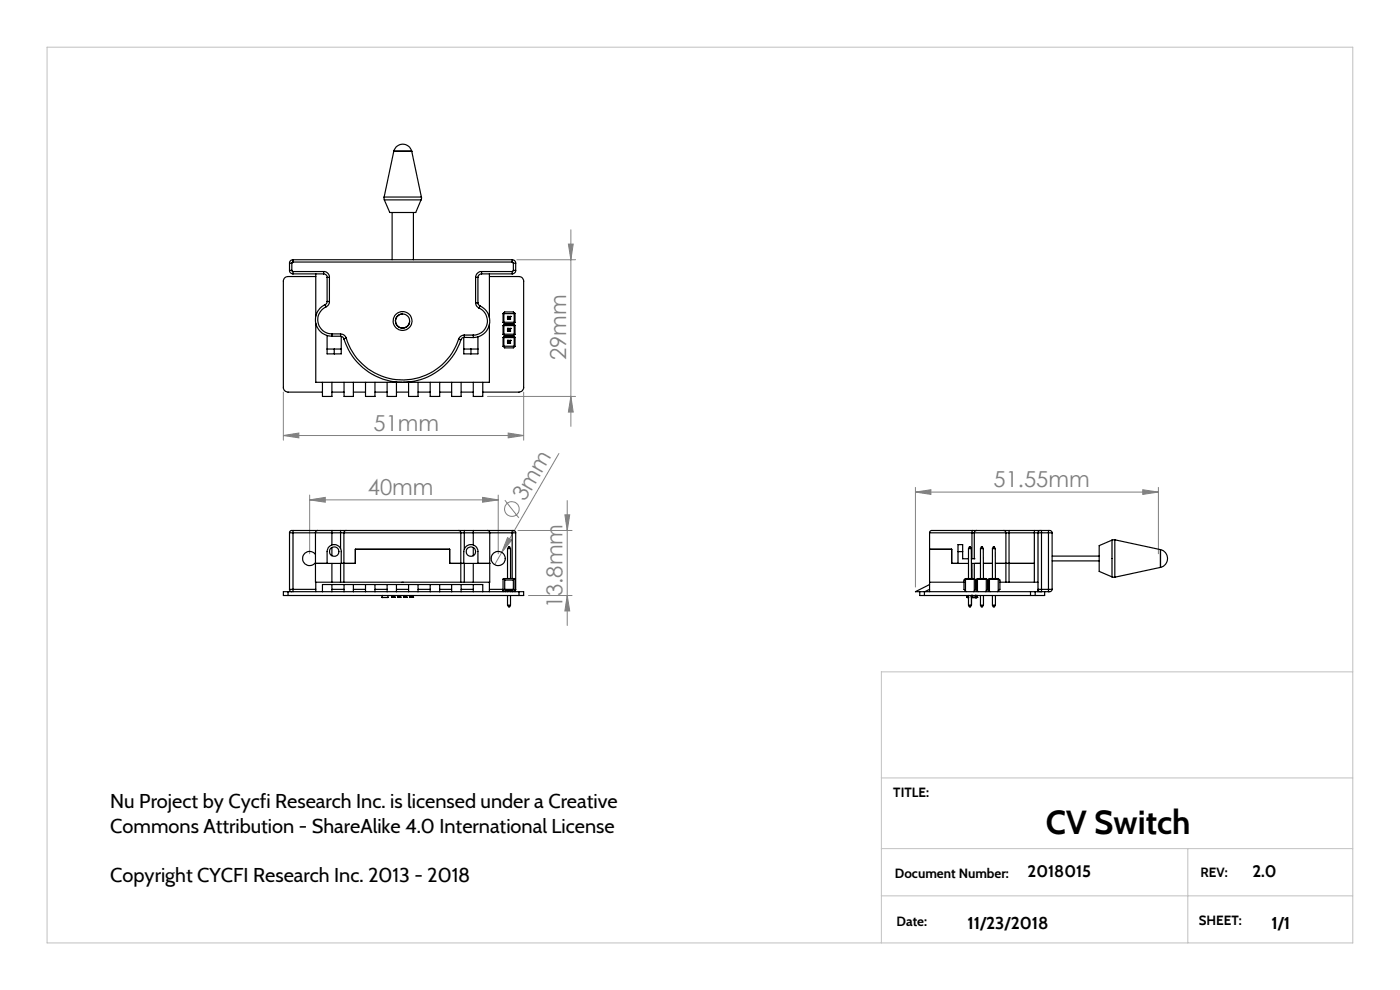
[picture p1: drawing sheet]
<svg xmlns="http://www.w3.org/2000/svg" width="297mm" height="210mm" viewBox="0 0 297 210" stroke-linecap="round" stroke-linejoin="round" font-family="sans-serif">
<g fill="none" stroke="#808080" stroke-width=".21">
<path d="M109.6 55.1h12.5M120.6 51.8h1l-.5 3.3zM121.1 48.7v41.7M60.1 92.4l3.3-.5v1zM60.1 83.2v10.2M60.1 92.4h51M103.4 84.1h18.7M107.8 91.9l3.3 .5-3.3 .5zM111.1 83.2v10.2M118.6 96.2l-12.2 21M121.1 84.1l.5 3.3h-1zM65.7 106l3.3-.5v1z"/>
<path d="M65.7 105v12.5M65.7 106h40M102.4 105.5l3.3 .5-3.3 .5zM105.7 105v12.5M106.4 117.2l-1.4 2.6M107.1 106.1l3 3.7M107.7 114l.8 .6-2.1 2.6zM109.9 112.5h11.5M119.8 109.2h1.1l-.6 3.3zM120.3 106.2v26.5M194.2 104.4l3.3-.5v1zM194.2 103.4v21.1"/>
<path d="M194.2 104.4h51.5M242.4 103.9l3.3 .5-3.3 .5zM245.7 103.4v14.1M112.1 126.3h9.3M120.3 126.3l.6 3.3h-1.1z"/>
<circle cx="108.6" cy="108" r="1.56"/>
</g>
<path d="M10 10h277v190h-277zM287 142.5h-100v57.5M187 165h100M187 180h100M187 190h100M252 180v20" fill="none" stroke="#c0c0c0" stroke-width=".21"/>
<g fill="#808080">
<path d="M107.7 114l.8 .6-2.1 2.6z"/>
<path d="M60.1 92.4l3.3-.5v1zM107.8 91.9l3.3 .5-3.3 .5zM194.2 104.4l3.3-.5v1zM242.4 103.9l3.3 .5-3.3 .5z"/>
<path d="M65.7 106l3.3-.5v1zM102.4 105.5l3.3 .5-3.3 .5z"/>
<path d="M120.6 51.8h1l-.5 3.3zM121.1 84.1l.5 3.3h-1zM119.8 109.2h1.1l-.6 3.3zM120.3 126.3l.6 3.3h-1.1z"/>
</g>
<g fill="none" stroke="#000" stroke-width=".25">
<path d="M83.5 32.1a1.97 1.97 0 0 1 1.9-1.5 1.97 1.97 0 0 1 1.9 1.5M83.5 32.1h3.8M83.5 32.1l-2 9.7M83.5 32.1h.1M87.3 32.1h.1M87.3 32.1l2.1 9.7M61.4 55.8h.5M61.4 57.4h.5M61.4 57.4a.72 .72 0 0 0 .8 .7M61.4 55.8v1.6M61.9 57.4l.3 .2M61.9 55.8v1.6"/>
<path d="M62.2 55.6l-.3 .2M62.2 55.1v.5M62.2 57.6v.5M62.2 55.1a.72 .72 0 0 0-.8 .7M62.2 55.6h46.5M62.2 57.6h6.5M62.2 55.1h46.5M62.2 58.1h6.5M67 58.7h-5.9a.96 .96 0 0 0-1 .9v22.6a1.02 1.02 0 0 0 1 1h7.3M67 58.1v9M68.7 57.6a1.21 1.21 0 0 1 1.2 1.2M68.7 58.1a.72 .72 0 0 1 .7 .7"/>
<path d="M68.7 57.6v.5M69.4 58.8h.5M69.4 58.8v5.2M69.9 58.8v5.2M81.5 41.8v.6M81.5 41.8h7.9M81.5 42.4l1.2 2.7h5.5l1.1-2.7M81.5 42.4h7.8M83.2 45.1v10M87.7 45.1v10M89.4 41.8l-.1 .6M100.9 58.8h.5"/>
<path d="M100.9 58.8v5.4M101.4 58.8v5.4M102.2 57.6a1.26 1.26 0 0 0-1.3 1.2M102.2 57.6v.5M102.2 58.1a.78 .78 0 0 0-.8 .7M102.2 57.6h6.5M102.2 58.1h6.5M103.8 58.7h6.3a.96 .96 0 0 1 1 .9v22.6a1.02 1.02 0 0 1-1 1h-7.7M103.8 58.1v9.2M108.7 57.6v.5M108.7 55.6l.2 .2M108.7 55.1v.5"/>
<path d="M108.7 55.1a.72 .72 0 0 1 .7 .7M108.9 57.4l-.2 .2M108.9 57.4h.5M108.9 55.8h.5M108.9 55.8v1.6M109.4 57.4a.72 .72 0 0 1-.7 .7M109.4 55.8v1.6M67 68.6v12.5h18.3M69 64.6a3.5 3.5 0 0 0-2 4 3.5 3.5 0 0 0 3.4 2.7M69 64.6l.2 .5M69.2 65.1a3 3 0 0 0-1.7 3.4 3 3 0 0 0 2.9 2.3M69.4 71.2v3.9h1.5"/>
<path d="M69.4 74h1.5M69.4 64l-.1 .4-.3 .2M69.4 64h.5M69.9 64a1.18 1.18 0 0 1-.7 1.1M70.4 70.8v.5M70.4 71.3h1.8M70.4 70.8h1.8M70.9 74h1.5M70.9 74v1.1M72.2 70.8v.5M72.2 70.8a1.27 1.27 0 0 1 1.2 .9M72.2 71.3l.5 .2 .3 .4"/>
<path d="M72.4 71.4v3.7h-1.5M73 71.9a13 13 0 0 0 12.3 9.2 13 13 0 0 0 12.5-9M73.4 71.7a12.5 12.5 0 0 0 11.9 8.9 12.5 12.5 0 0 0 12-8.7M73.4 71.7l-.4 .2M85.4 66.6a1.5 1.5 0 0 0-1.5 1.5 1.5 1.5 0 0 0 1.5 1.5 1.5 1.5 0 0 0 1.5-1.5M97.3 71.9l.5 .2M98.4 71.6v3.5h1.5M98.4 74h1.5M98.5 71.1v.5M98.5 71.1a1.31 1.31 0 0 0-1.2 .8M98.5 71.6l-.5 .1-.2 .4M98.5 71.1h1.9"/>
<path d="M98.5 71.6h1.9M99.9 74h1.5M99.9 74v1.1M100.4 71.1v.5M100.9 64.2a1.29 1.29 0 0 0 .7 1.2M100.9 64.2h.5M101.4 71.4v3.7h-1.5M101.4 64.2l.1 .3 .3 .4M101.6 65.4a2.99 2.99 0 0 1 1.7 3.3 2.99 2.99 0 0 1-2.9 2.4M101.8 64.9l-.2 .5M101.8 64.9a3.5 3.5 0 0 1 2 3.9 3.5 3.5 0 0 1-3.4 2.8M103.8 68.9v12.2h-18.3"/>
<path d="M106.8 71.5l.1 .1M106.8 71.5v2M106.8 69l.1 .1M106.8 69v2M106.8 66.5h.1M106.8 66.5v1.9M106.8 73.5l.3 .3h1.8l.3-.3M106.8 71l.3 .3M106.8 66.5l.3-.3h1.8l.3 .3M106.8 68.4l.3 .3M106.9 73.4l-.1 .1M106.9 70.9l-.1 .1"/>
<path d="M106.9 68.4h-.1M106.9 71.6h2.2M106.9 73.4h2.2M106.9 66.5v1.9M106.9 69.1v1.8M106.9 71.6v1.8M106.9 70.9h2.2M106.9 69.1h2.2M106.9 66.5h2.2M106.9 68.4h2.2M107.1 71.3l-.3 .2M107.1 71.3h1.8"/>
<path d="M107.1 68.7l-.3 .3M107.1 68.7h1.8M107.7 72.2h.1M107.7 69.7h.1M107.7 67.1h.1M107.7 72.2l.2 .2M107.7 72.2h.6M107.7 72.8h.6M107.7 67.1v.7M107.7 69.7v.6M107.7 72.2v.6M107.7 69.7l.2 .1"/>
<path d="M107.7 69.7h.6M107.7 70.3h.6M107.7 67.8h.6M107.7 67.1l.2 .2M107.7 67.1h.6M107.9 72.4h.2M107.9 72.7l-.2 .1M107.9 72.7h.2M107.9 67.3v.3M107.9 69.8v.3M107.9 72.4v.3M107.9 69.8h.2"/>
<path d="M107.9 70.1l-.2 .2M107.9 70.1h.2M107.9 67.6l-.2 .2M107.9 67.6h.2M107.9 67.3h.2M108.1 72.7l.2 .1M108.1 67.3v.3M108.1 69.8v.3M108.1 72.4v.3M108.1 70.1l.2 .2M108.1 67.6l.2 .2M108.3 72.2h.1"/>
<path d="M108.3 69.7h.1M108.3 67.1h.1M108.3 72.2l-.2 .2M108.3 67.1v.7M108.3 69.7v.6M108.3 72.2v.6M108.3 69.7l-.2 .1M108.3 67.1l-.2 .2M108.9 71.3l.3 .2M108.9 68.7l.3 .3M109.1 73.4l.1 .1M109.1 70.9l.1 .1"/>
<path d="M109.1 68.4h.1M109.1 66.5v1.9M109.1 69.1v1.8M109.1 71.6v1.8M109.2 71.5l-.1 .1M109.2 71.5v2M109.2 69l-.1 .1M109.2 69v2M109.2 66.5h-.1M109.2 66.5v1.9M109.2 71l-.3 .3M109.2 68.4l-.3 .3"/>
<path d="M68.4 81.1v3h2v-3M70.4 83.2h2.6M73 81.1v3h2v-3M75 83.2h2.5M77.5 81.1v3h2.1v-3M79.6 83.2h2.5M82.1 81.1v3h2v-3M84.1 83.2h2.6M86.7 81.1v3h2v-3M88.7 83.2h2.6M91.3 81.1v3h2v-3M93.3 83.2h2.5"/>
<path d="M95.8 81.1v3h2v-3M97.8 83.2h2.6M100.4 81.1v3h2v-3M61.4 113h.8M61.4 113v12M62.2 112.5l-.6 .1-.2 .4M62.2 112.5v.5M62.2 113h4.7M62.2 112.5h5.2M62.2 113v12M66.9 113l.1 10.5M66.9 119.5h2.5"/>
<path d="M66.9 117.6a1.5 1.5 0 0 0-2.2-.2 1.5 1.5 0 0 0 0 2.2 1.5 1.5 0 0 0 2.2-.2M66.9 113h3.5M67.4 112.5l-.3 .2-.2 .3M67.4 112.5h3M69.4 119.5v-2.5a1.5 1.5 0 0 1 1.5-1.5 1.5 1.5 0 0 1 1.5 1.5v2.5M69.4 119.5h3M70.4 112.5v.5M70.4 113v2.6M70.4 116.1v1.8M70.4 119.5v4M70.4 113h1.8M70.4 112.5h1.8"/>
<path d="M72.2 113h.8M72.2 112.5v.5M72.2 112.5h1.2M72.2 113v3.4M72.2 119.5v4M72.4 119.5h3v-3h20v3h3M73 113h24.8M73 113v10.5M73.4 112.5l-.3 .2-.1 .3M73.4 112.5h23.9M97.3 112.5a.43 .43 0 0 1 .5 .5M97.3 112.5h1.2"/>
<path d="M97.8 113h.7M97.8 113v10.5M98.4 119.5v-2.5a1.5 1.5 0 0 1 1.5-1.5 1.5 1.5 0 0 1 1.5 1.5v2.5M98.4 119.5h3M98.5 112.5v.5M98.5 113v3.5M98.5 119.5v4M98.5 113h1.9M98.5 112.5h1.9M100.4 112.5v.5M100.4 112.5h3M100.4 113h3.5"/>
<path d="M100.4 113v2.6M100.4 116.2v1.7M100.4 119.5v4M101.4 119.5h2.5M103.4 112.5l.4 .2 .1 .3M103.4 112.5h5.3M103.9 113l-.1 10.5M103.9 113h4.8M107.7 116.4v6.3M107.7 116.4l.2-.4h.2l.2 .4M107.7 116.4h.6M108.3 116.4v6.3"/>
<path d="M108.7 113h.7M108.7 112.5l.5 .1 .2 .4M108.7 112.5v.5M108.7 113v9.7M109.4 113v12M197.2 116.5h4.7v3h1.3M197.2 113h9M197.2 113v12.5M203.2 117v-1.5h1v1.5M203.2 119.5h2.3M203.2 117v2.5M203.2 117h1"/>
<path d="M204.2 117v1.5h1.3M205.5 116.4h.6M205.5 116.4l.1-.4h.3l.2 .4M205.5 116.4v6.3M206.1 116.4v6.3M206.1 118.5h.7M206.1 119.5h1.9M206.2 113h.5M206.2 113v5.5M206.2 119.5v3.2M206.3 112.5h-8.7l-.3 .2-.1 .3M206.3 112.5l-.1 .5"/>
<path d="M206.3 112.5h.9M206.7 113h6.7M206.7 113v5.5M206.7 119.5v3.2M207.2 112.5l-.4 .2-.1 .3M207.2 112.5h5.7M208 116.4h.6M208 116.4l.2-.4h.2l.2 .4M208 116.4v6.3M208.6 116.4v6.3M208.6 119.5h1.9M210.5 116.4h.6"/>
<path d="M210.5 116.4l.2-.4h.3l.1 .4M210.5 116.4v6.3M211.1 116.4l.1 6.3M211.2 119.5h8.2M212.9 112.5l.4 .2 .1 .3M212.9 112.5h1.2M213.4 113h.7M213.4 113v10.5M214.1 112.5v.5M214.1 113h5.3M214.1 112.5h5.3M214.1 113v10.5"/>
<path d="M219.4 113h.8M219.4 112.5v.5M219.4 112.5h1.3M219.4 113v10.5M220.2 113h.7M220.2 113v12.5M220.7 112.5h.2M220.7 112.5l-.4 .2-.1 .3M220.9 112.5v.5M220.9 113h1.5M220.9 112.5h1.5M220.9 113v12"/>
<path d="M222.4 113h.8M222.4 112.5v.5M222.4 112.5l.6 .1 .2 .4M222.4 113v12M223.2 113v12M223.2 118h10M223.2 119h10M235.9 114.6l-2.7 1.1v5.5l2.7 1.2M235.9 114.6v7.8M236.5 114.5l-.6 .1M236.5 114.5v7.9M236.5 114.5l9.7 2.1"/>
<path d="M246.2 116.6h.1M246.2 116.6v3.8M246.2 116.6a1.94 1.94 0 0 1 1.5 1.9 1.94 1.94 0 0 1-1.5 1.9M61.1 125.5h-1v.8h1M61.1 125.5h49M61.1 125.5v.8M61.1 126.3h49M61.4 125h.8M61.4 125l.2 .4 .3 .1M62.2 125v.5M62.2 125h4.8M67 123.5v2"/>
<path d="M67 123.5h36.8M70.4 124h-2v1.5M70.4 124v1.5M70.4 125h2.6M70.4 124h2.6M73 124h2M73 124v1.5M75 124v1.5M75 125h2.5M75 124h2.5M77.5 124h2.1M77.5 124v1.5"/>
<path d="M79.6 124v1.5M79.6 125h2.5M79.6 124h2.5M81 126.7h.1M81 126.3h.1M81 126.3v.4M82.1 124h2M82.1 124v1.5M82.3 126.3v.4h-1.3M83.1 126.7h.1M83.1 126.7h.5M83.1 126.3v.4"/>
<path d="M83.6 126.7h.1M83.6 126.3v.4M84.1 124v1.5M84.1 125h2.6M84.1 124h2.6M84.3 126.7h.1M84.3 126.7h.5M84.3 126.3v.4M84.8 126.7h.1M84.8 126.3v.4M85.7 126.7h.1M85.7 126.7h.4"/>
<path d="M85.7 126.3v.4M86.1 126.7h.1M86.1 126.3v.4M86.7 124h2M86.7 124v1.5M87 126.7h.1M87 126.7h.5M87 126.3v.4M87.5 126.7h.1M87.5 126.3v.4M88.7 124v1.5M88.7 125h2.6"/>
<path d="M88.7 124h2.6M91.3 124h2M91.3 124v1.5M93.3 124v1.5M93.3 125h2.5M93.3 124h2.5M95.8 124h2M95.8 124v1.5M97.8 124v1.5M97.8 125h2.6M97.8 124h2.6M100.4 124h2v1.5"/>
<path d="M100.4 124v1.5M103.8 123.5v2M103.8 125h2.9M106.8 122.8h2.4M106.8 122.8l-.1 2.7M106.8 122.8l.3 .2M107.1 123h1.8M107.1 123v2M107.1 125l-.4 .4M107.1 125h1.8M107.2 125.5v-.3h1.6v.3M107.7 125.2v.3"/>
<path d="M107.7 126.3v2.1M107.7 128.4h.6M107.7 128.4l.2 .3h.2l.2-.3M108.3 125.2v.3M108.3 126.3v2.1M108.7 125.2v.3M108.9 125l.4 .4 .1-.4M108.9 123v2M109.2 122.8l.1 2.7M109.2 122.8l-.3 .2M109.3 125h.1M110.1 125.5h1v.8h-1"/>
<path d="M110.1 125.5v.8M195.1 125.5h1M195.1 125.5v.8h1M196.1 125.5h22.5M196.1 126.3h22.5M196.1 125.5v.8M197.2 123.5h7.3M197.2 124l-3 1.5h.9M197.2 125l-1 .5M204.8 122.8v.1M204.8 122.8l-.3 .2v2l.3 .4M204.8 125.4l.2 .1"/>
<path d="M204.8 122.9v2.5M204.8 122.9h1.9M205.1 126.3v.4l.4-.1M205.2 126.7h.1M205.2 126.7h.3M205.2 126.6v.1M205.3 126.7h.1M205.3 126.6v.1M205.3 126.3v.1M205.4 126.3v.1M205.5 128.4h.6M205.5 128.4l.1 .3h.3l.2-.3"/>
<path d="M205.5 126.3v2.1M206.1 126.7h.1M206.1 126.3h.1M206.1 126.7h1.2M206.1 126.3v2.1M206.7 122.7l-1.9 .1M206.7 122.7v.1M206.7 122.9v2.5M206.7 122.8v.1M206.7 122.8l.3 .2M206.9 126.3h.1M206.9 126.7h.1"/>
<path d="M207 126.7h.1M207 125l-.4 .5M207 123v2M207 125l.4 .4M207.2 126.4v.3M207.3 126.7h.1M207.3 126.3h.1M207.3 126.3v.4M207.3 122.8l.1 .1M207.3 122.8h2M207.3 122.8l-.3 .2M207.4 122.9h1.8"/>
<path d="M207.4 122.9v2.5M207.4 125.4l.1 .1M208 128.4h.6M208 128.4l.2 .3h.2l.2-.3M208 126.3v2.1M208.6 126.3v2.1M209.2 122.9v2.5M209.3 122.8l-.1 .1M209.3 122.8l.3 .2M209.6 125l-.5 .5M209.6 123v2M209.6 125l.3 .4"/>
<path d="M209.9 122.8v.1M209.9 122.8h1.9M209.9 122.8l-.3 .2M209.9 122.9h1.9M209.9 122.9v2.5M209.9 125.4l.1 .1M210.5 128.4h.7M210.5 128.4l.2 .3h.3l.2-.3M210.5 126.3v2.1M211.2 126.3v2.1M211.8 122.9v2.5M211.8 122.8v.1"/>
<path d="M211.8 122.8l.3 .2v2l-.5 .5M212.1 123.5h8.1M218.6 125.5h1M218.6 126.3h1M218.6 125.5v.8M219.6 125.5h.6M219.6 125.5v.8M220.2 125.5h.5M220.7 125.5h.2M220.9 125v.5M220.9 125h-.7l.1 .4 .4 .1M220.9 125h1.5"/>
<path d="M220.9 125.5h1.5M221.6 125.5v.8h-2M222.4 125v.5M222.4 125h.8M223.2 125l-.2 .4-.6 .1M235.9 122.4h.6M246.2 120.4h.1M246.2 120.4l-9.7 2"/>
<circle cx="85.4" cy="68.1" r="1.51"/>
<circle cx="85.4" cy="68.1" r="2"/>
<circle cx="70.9" cy="117" r=".99"/>
<circle cx="99.9" cy="117" r=".99"/>
<circle cx="105.7" cy="118.5" r="1.48"/>
</g>
<text font-size="7.1" x="221.9" y="177">CV Switch</text>
<g font-size="4.7" fill="#808080">
<text x="120.1" y="76.4" transform="rotate(-90 120.1 76.4)">29mm</text>
<text x="79.3" y="91.3">51mm</text>
<text x="78" y="105">40mm</text>
<text x="111.4" y="106.6" transform="rotate(-60 111.4 106.6)">3mm</text>
<text x="210.8" y="103.3">51.55mm</text>
<text x="119.3" y="129" transform="rotate(-90 119.3 129)">13.8mm</text>
</g>
<g font-size="4.2">
<text x="23.4" y="171.5">Nu Project by Cycfi Research Inc. is licensed under a Creative</text>
<text x="23.4" y="176.7">Commons Attribution - ShareAlike 4.0 International License</text>
<text x="23.4" y="187.2">Copyright CYCFI Research Inc. 2013 - 2018</text>
</g>
<g font-size="3.6">
<text x="205.3" y="197">11/23/2018</text>
<text x="269.7" y="197">1/1</text>
</g>
<g font-size="3.5">
<text x="218" y="185.9">2018015</text>
<text x="265.7" y="185.9">2.0</text>
</g>
<g font-size="2.8">
<text x="189.5" y="169.2">TITLE:</text>
<text x="189.8" y="186.2">Document Number:</text>
<text x="254.7" y="186">REV:</text>
<text x="190.2" y="196.4">Date:</text>
<text x="254.3" y="196.2">SHEET:</text>
</g>
</svg>
